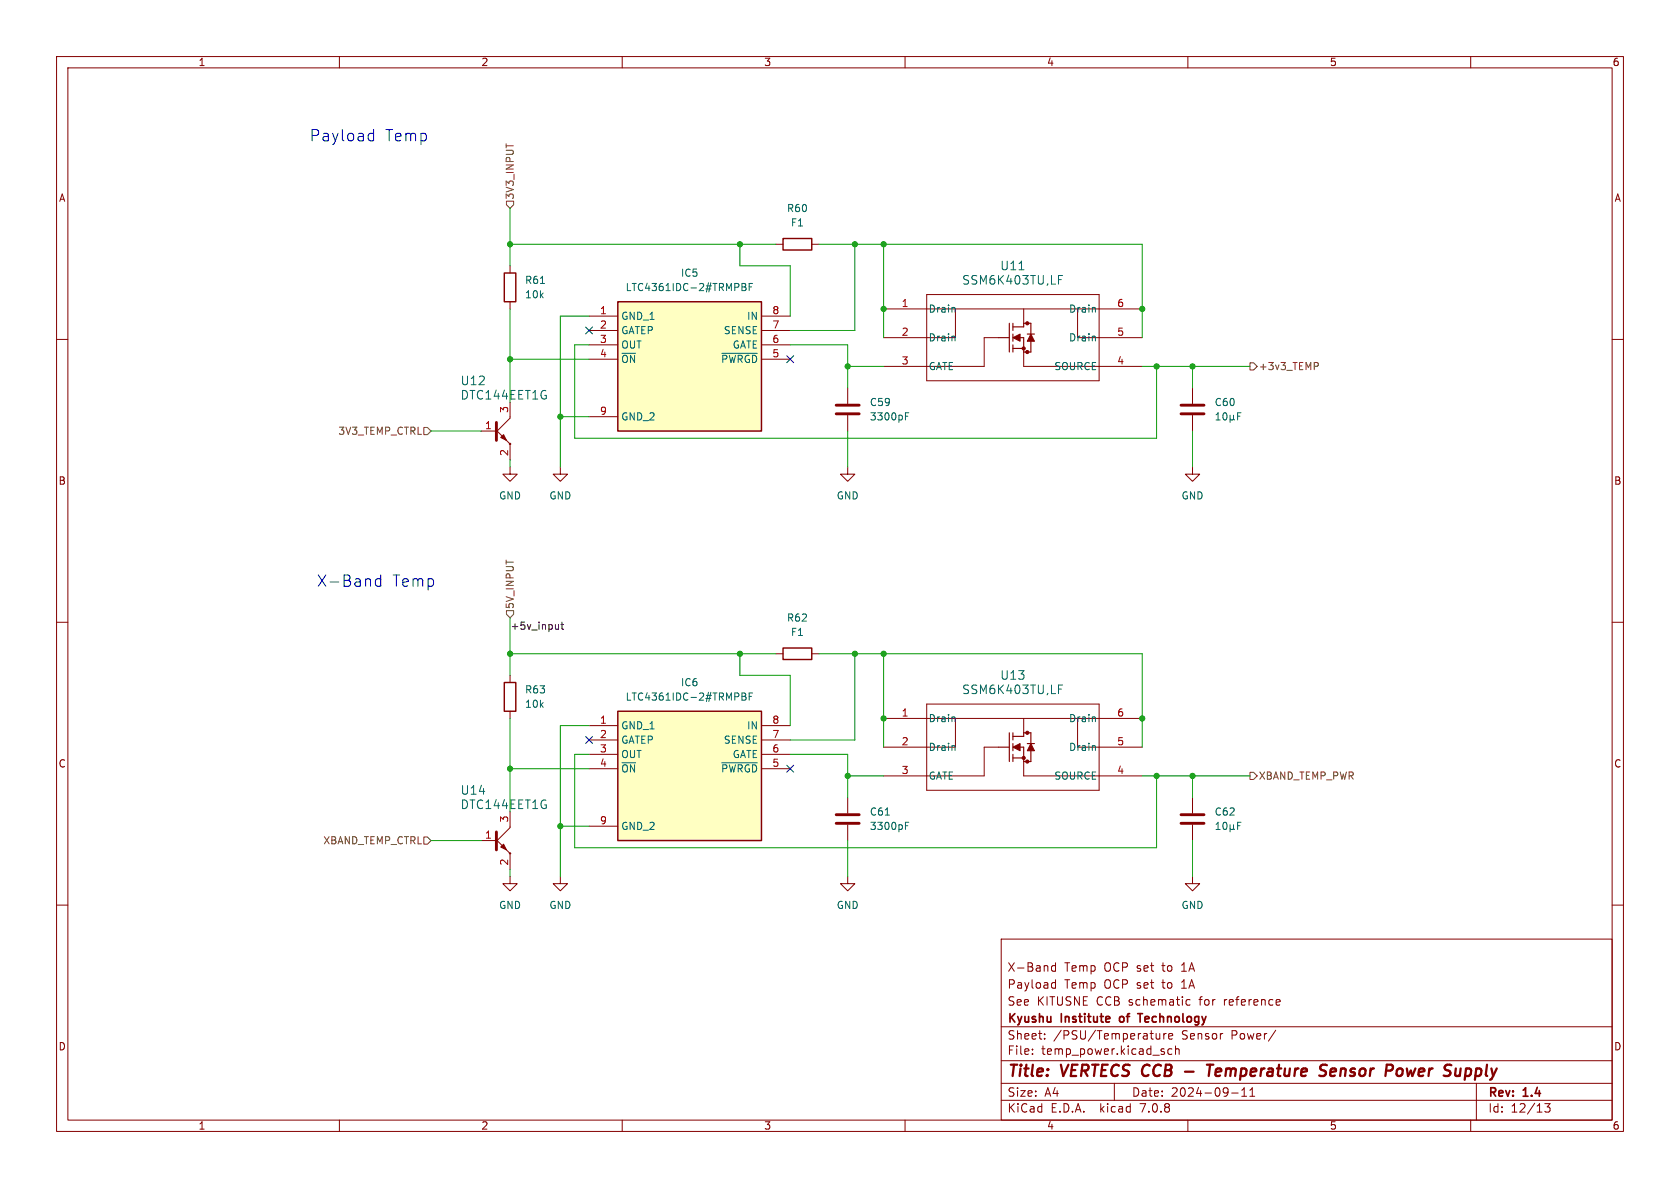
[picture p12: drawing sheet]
<svg xmlns="http://www.w3.org/2000/svg" width="297mm" height="210mm" viewBox="0 0 297 210" stroke-linecap="round" stroke-linejoin="round" font-family="sans-serif">
<g fill="none" stroke="#840000" stroke-width=".18">
<path d="M10 10h277v190h-277zM12 12h273v186h-273zM60 10v2M110 10v2M160 10v2M210 10v2M260 10v2M10 60h2M90.2 47v1.3M90.2 53.3v1.3M104.1 55.9h5.1M104.1 58.4h5.1"/>
<path d="M134.6 55.9h5.1M134.6 58.4h5.1M137.2 43.2h1.2M143.5 43.2h1.3M156.2 54.6h45.7M163.8 52.1h30.5v15.2h-30.5zM168.9 54.6v5.1h-12.7M176.5 59.7h-2.5v5.1h-17.8M181 54.6v2.6M190.5 54.6v5.1h11.4M285 60h2M85.1 76.2h2.5"/>
<path d="M87.6 75.9l2.6 2.6M90.2 71.1v2.8l-2.6 2.6M90.2 78.7v2.6M104.1 61h5.1M104.1 63.5h5.1M104.1 73.7h5.1M134.6 61h5.1M134.6 63.5h5.1M149.9 68.6v2.8M149.9 73.4v2.8M181 62.2v2.6h20.9M210.8 68.6v2.8"/>
<path d="M210.8 73.4v2.8M90.2 82.6v1.2h1.2l-1.2 1.3-1.3-1.3h1.3M99.1 82.6v1.2h1.2l-1.2 1.3-1.3-1.3h1.3M149.9 82.6v1.2h1.2l-1.2 1.3-1.3-1.3h1.3M210.8 82.6v1.2h1.3l-1.3 1.3-1.3-1.3h1.3M10 110h2M90.2 119.4v1.3M137.2 115.6h1.2M143.5 115.6h1.3M285 110h2M90.2 125.7v1.3M104.1 128.3h5.1"/>
<path d="M104.1 130.8h5.1M104.1 133.4h5.1M104.1 135.9h5.1M134.6 128.3h5.1M134.6 130.8h5.1M134.6 133.4h5.1M134.6 135.9h5.1M156.2 127h45.7M163.8 124.5h30.5v15.2h-30.5zM168.9 127v5.1h-12.7M176.5 132.1h-2.5v5.1h-17.8M181 134.6v2.6h20.9"/>
<path d="M181 127v2.5M190.5 127v5.1h11.4M10 160h2M85.1 148.6h2.5M87.6 148.3l2.6 2.6M90.2 154.9v1.3h1.2l-1.2 1.3-1.3-1.3h1.3M90.2 143.5v2.8l-2.6 2.5M90.2 151.1v2.6M99.1 154.9v1.3h1.2l-1.2 1.3-1.3-1.3h1.3M104.1 146.1h5.1M149.9 154.9v1.3h1.2l-1.2 1.3-1.3-1.3h1.3M149.9 141v2.8"/>
<path d="M149.9 145.8v2.8M210.8 154.9v1.3h1.3l-1.3 1.3-1.3-1.3h1.3M210.8 141v2.8M210.8 145.8v2.8M285 160h2M177 166h108v32h-108zM186 174.6h.6M186 173.8h.6M186.6 170.2v1.5M186.6 173.2v1.5M186.6 170.8l-.4-.1-.3 .3v.4l.1 .2h.6M209.7 177.6l.3 .1 .4-.1"/>
<path d="M210.4 176.8l-.4-.1-.3 .1M226.2 176.8l.1 .3-.7 .1M60 198v2M110 198v2M160 198v2M177 194.5h108M177 191.5h108M177 187.5h108M177 181.5h108M182.5 186.3v.1M182.5 185.5v.1M184.7 183.6v.1"/>
<path d="M184.7 182.8v.1M197 191.5v3M204.4 182.7l.1 .9 .3 .1 .2-.1M205 182.7v1M205.7 182.7v1M206.2 182.7l-.3 .1-.2 .2M206.6 183.2l.7-.1-.1-.3-.4-.1-.2 .2 .1 .7h.5M207.2 185.5l-.5-.1-.2 .3v.4l.1 .2h.6M207.8 185.5l.2-.1 .4 .1 .1 .9M207.8 184.9v1.5M210 198v2M217.7 193.2h1.2"/>
<path d="M219.5 193.8h.9M219.5 192.7l.5-.4v1.5M221 193.8h.8M221 192.7l.4-.4v1.5M225.5 182.1l-1.3 2M260 198v2M261 191.5v6.5M273.1 195.1h.9l-.5 .6 .5 .1v.7l-.3 .1h-.4l-.2-.1"/>
<circle cx="90.2" cy="78.5" r=".13"/>
<circle cx="90.2" cy="150.9" r=".13"/>
</g>
<g fill="none" stroke="#840000" stroke-width=".4">
<path d="M209.5 189.4h1.5M213.4 188.2h1.1M213.9 188.2l-.2 2M215.7 188.9l-.6 .1-.2 .9 .2 .3h.4M215.9 189.4l-1 .1M233.6 188.3l.2-.1 .8 .1M233.7 189.2l.4 .1a.49 .49 0 0 1 .3 .5 .49 .49 0 0 1-.4 .4h-.5M235.9 188.9l-.5 .1-.3 .9 .3 .3 .6-.1M236.2 189.4l-1 .1M247.2 189a.5 .5 0 0 1 .8 .3l-.1 .5a.62 .62 0 0 1-.7 .4M259 190.1l.6 .1M259.2 188.9l-.3 2"/>
<path d="M259.8 188.9l-.6 .1"/>
</g>
<path d="M198 179.8v.7M201.1 179.2h.9M201.6 179.2v1.5" fill="none" stroke="#840000" stroke-width=".3"/>
<path d="M89.2 48.3h2v5h-2zM109.2 53.3h25.4v22.9h-25.4zM138.4 42.2h5.1v2h-5.1zM138.4 114.6h5.1v2h-5.1zM89.2 120.7h2v5h-2zM109.2 125.7h25.4v22.9h-25.4z" fill="none" stroke="#840000" stroke-width=".25"/>
<g fill="none" stroke="#840000" stroke-width=".2">
<path d="M176.5 59.7h1.9M178.4 57.2v5M179.1 57.2v1.2M179.1 59.1v1.2M179.1 57.8h1.9v-.6h1.2v1.9M180.3 59.7h.7v2.5h1.2v-1.9M181.6 59.1h1.3M179.1 61v1.2M179.1 61.6h1.9M176.5 132.1h1.9M178.4 129.5v5.1M179.1 129.5v1.3"/>
<path d="M179.1 131.4v1.3M179.1 133.4v1.2M179.1 134h1.9M179.1 130.2h1.9v-.7h1.2v1.9M180.3 132.1h.7v2.5h1.2v-1.9M181.6 131.4h1.3"/>
</g>
<g fill="#840000" stroke="#840000" stroke-width=".18">
<path d="M179.1 132.1l1.2-.7v1.3z"/>
<path d="M182.2 131.4l.7 1.3h-1.3z"/>
<path d="M179.1 59.7l1.2-.6v1.2z"/>
<path d="M182.2 59.1l.7 1.2h-1.3z"/>
<path d="M89 76.8l.5 1.1-1-.6z"/>
<path d="M88.5 149.7l.5-.5 .5 1z"/>
<circle cx="181" cy="134" r=".28"/>
<circle cx="181.6" cy="134.6" r=".28"/>
<circle cx="181.6" cy="129.5" r=".28"/>
<circle cx="181" cy="61.6" r=".28"/>
<circle cx="181.6" cy="62.2" r=".28"/>
<circle cx="181.6" cy="57.2" r=".28"/>
</g>
<g fill="none" stroke="#006464" stroke-width=".18">
<path d="M95.5 50.1h.8M131.2 50.1l.6 .1v.3l-.2 .2M131.2 50.7h.4M131.6 50.7l.3 .3-.1 .3-.6 .1M132.4 50.7h.5M133 50.1h-.6v1.3M168.8 54.4v.8M168.8 59.5v.8M180.2 47.7h.8M187.1 49.4h.5M187.1 48.7h.8M193.6 54.4l.1 .8"/>
<path d="M193.6 59.5l.1 .8M127.6 62.5h6.3M160.1 73.6h.4M160.1 73h.6M215 74.2h.7M215 73.3l.3-.3v1.2M216.3 73.1l.2-.1a.68 .68 0 0 1 .4 .6 .68 .68 0 0 1-.4 .6l-.2-.1-.1-.3zM217.5 74.1l.1 .1h.3l.2-.1M217.5 73.4v1.3M218.1 74.1l.1 .1M218.1 73.4v.7M218.8 73.6h.4"/>
<path d="M219.4 73h-.6v1.2M127.6 134.8h6.3M131.2 122.5l.6 .1v.3l-.2 .2M131.2 123.1h.4M131.6 123.1l.3 .2-.1 .3-.6 .2M132.4 123.1h.5M133 122.5h-.6v1.3M168.8 126.8v.8M168.8 131.9v.8M187.1 121.8h.5M187.1 121.1h.8M193.6 131.9l.1 .8"/>
<path d="M193.6 126.8l.1 .8M156.5 144.1h.7M160.1 146h.4M160.1 145.4h.6M215 145.7l.3-.3v1.2M215 146.6h.7M216.3 145.5l.2-.1a.68 .68 0 0 1 .4 .6 .68 .68 0 0 1-.4 .6l-.2-.1-.1-.4zM217.5 145.8v1.3M217.5 146.4l.1 .2h.3l.2-.2M218.1 145.8v.6M218.1 146.4l.1 .2M218.8 146h.4"/>
<path d="M219.4 145.4h-.6v1.2"/>
</g>
<g fill="#ffffc2" stroke="#ffffc2" stroke-width=".18">
<path d="M109.2 125.7h25.4v22.9h-25.4z"/>
<path d="M109.2 53.3h25.4v22.9h-25.4z"/>
</g>
<path d="M147.8 73.2h4.1M147.8 71.6h4.1M208.8 73.2h4.1M208.8 71.6h4.1M147.8 145.5h4.1M147.8 144h4.1M208.8 145.5h4.1M208.8 144h4.1" fill="none" stroke="#840000" stroke-width=".51"/>
<g fill="#840000" stroke="#840000" stroke-width=".51">
<path d="M87.8 74.7v3.2z"/>
<path d="M87.8 147.1v3.1z"/>
</g>
<path d="M89.5 35.6h1.3v.6l-.6 .6-.7-.6zM74.9 75.6h.7l.6 .6-.6 .6h-.7zM221 64.1h.6l.6 .7-.6 .6h-.6zM232.3 64.1h.5l.3 .2-.2 .4h-.6M89.5 108h1.3v.6l-.6 .6-.7-.6zM221 136.5h.6l.6 .7-.6 .6h-.6zM74.9 148h.7l.6 .6-.6 .6h-.7z" fill="none" stroke="#725600" stroke-width=".18"/>
<path d="M98.7 110.4v.8M98.7 111.1l-.3 .1M99.2 110.4h.4M99.3 110v1.1l.3 .1" fill="none" stroke="#0f0f0f" stroke-width=".18"/>
<path d="M65.5 23.6l.5 .1M66 22.9v2M66 24.8l-.5 .1M67.3 101.6v2M67.3 102.4l-.6-.1-.3 .4v.6l.2 .2 .1 .1 .6-.1" fill="none" stroke="#0000c2" stroke-width=".18"/>
<g fill="none" stroke="#009600" stroke-width=".18">
<path d="M90.2 36.8v10.2M90.2 43.2h47M90.2 54.6v16.5M104.1 55.9h-5v26.7M130.8 43.2v3.8h8.9v8.9M144.8 43.2h57.1v16.5M151.1 43.2v15.2h-11.4M156.2 43.2v16.5M76.2 76.2h8.9M90.2 63.5h13.9M99.1 73.7h5M104.1 61h-2.5v16.5h102.9v-12.7"/>
<path d="M139.7 61h10.2v7.6M149.9 76.2v6.4M149.9 64.8h6.3M201.9 64.8h19.1M210.8 64.8v3.8M210.8 76.2v6.4M90.2 81.3v1.3M90.2 109.2v10.2M90.2 115.6h47M130.8 115.6v3.8h8.9v8.9M144.8 115.6h57.1v16.5M151.1 115.6v15.2h-11.4"/>
<path d="M156.2 115.6v16.5M90.2 127v16.5M90.2 135.9h13.9M104.1 128.3h-5v26.6M104.1 133.4h-2.5v16.5h102.9v-12.7M139.7 133.4h10.2v7.6M149.9 137.2h6.3M201.9 137.2h19.1M210.8 137.2v3.8M76.2 148.6h8.9M90.2 153.7v1.2M99.1 146.1h5"/>
<path d="M149.9 148.6v6.3M210.8 148.6v6.3"/>
</g>
<path d="M103.5 57.8l1.2 1.2M104.7 57.8l-1.2 1.2M139.1 62.9l1.2 1.2M140.3 62.9l-1.2 1.2M103.5 130.2l1.2 1.2M104.7 130.2l-1.2 1.2M139.1 135.3l1.2 1.2M140.3 135.3l-1.2 1.2" fill="none" stroke="#000084" stroke-width=".18"/>
<g fill="#009600" stroke="#009600" stroke-width=".18">
<circle cx="156.2" cy="127" r=".46"/>
<circle cx="149.9" cy="137.2" r=".46"/>
<circle cx="151.1" cy="115.6" r=".46"/>
<circle cx="156.2" cy="115.6" r=".46"/>
<circle cx="130.8" cy="115.6" r=".46"/>
<circle cx="201.9" cy="54.6" r=".46"/>
<circle cx="130.8" cy="43.2" r=".46"/>
<circle cx="156.2" cy="43.2" r=".46"/>
<circle cx="151.1" cy="43.2" r=".46"/>
<circle cx="156.2" cy="54.6" r=".46"/>
<circle cx="90.2" cy="63.5" r=".46"/>
<circle cx="149.9" cy="64.8" r=".46"/>
<circle cx="90.2" cy="43.2" r=".46"/>
<circle cx="90.2" cy="135.9" r=".46"/>
<circle cx="99.1" cy="146.1" r=".46"/>
<circle cx="99.1" cy="73.7" r=".46"/>
<circle cx="90.2" cy="115.6" r=".46"/>
<circle cx="204.5" cy="64.8" r=".46"/>
<circle cx="204.5" cy="137.2" r=".46"/>
<circle cx="201.9" cy="127" r=".46"/>
<circle cx="210.8" cy="137.2" r=".46"/>
<circle cx="210.8" cy="64.8" r=".46"/>
</g>
<g font-size="2.8" fill="#0000c2">
<text x="54.6" y="25.2">Payload</text>
<text x="68" y="25.2">Temp</text>
<text x="55.9" y="103.9">X-Band</text>
<text x="69.3" y="103.9">Temp</text>
</g>
<g font-size="2.8" fill="#840000">
<text x="178" y="190.9">Title:</text>
<text x="187.7" y="190.9">VERTECS CCB</text>
<text x="215.9" y="190.9">Temperature</text>
<text x="236.6" y="190.9">Sensor</text>
<text x="249" y="190.9">Power</text>
<text x="260.2" y="190.9">Supply</text>
</g>
<g font-size="2.1" fill="#006464">
<text x="176.7" y="48">U11</text>
<text x="170" y="50.5">SSM6K403TU,LF</text>
<text x="81.3" y="68.3">U12</text>
<text x="81.3" y="70.8">DTC144EET1G</text>
<text x="170" y="122.9">SSM6K403TU,LF</text>
<text x="176.7" y="120.4">U13</text>
<text x="81.3" y="140.7">U14</text>
<text x="81.3" y="143.2">DTC144EET1G</text>
</g>
<g font-size="2.1" fill="#840000">
<text x="178" y="172">X-Band</text>
<text x="188.2" y="172">Temp</text>
<text x="195.2" y="172">OCP set</text>
<text x="205.8" y="172">to</text>
<text x="209.3" y="172">1A</text>
<text x="178" y="178">See</text>
<text x="178" y="175">Payload</text>
<text x="183.3" y="178">KITUSNE</text>
<text x="188.2" y="175">Temp</text>
<text x="193.9" y="178">CCB schematic</text>
<text x="195.2" y="175">OCP set</text>
<text x="205.8" y="175">to</text>
<text x="209.3" y="175">1A</text>
<text x="212.3" y="178">for</text>
<text x="216.8" y="178">reference</text>
<text x="178" y="184">Sheet:</text>
<text x="178" y="181.2">Kyushu</text>
<text x="186.2" y="184">/PSU/Temperature</text>
<text x="187.7" y="181.2">Institute</text>
<text x="198.6" y="181.2">of</text>
<text x="202.6" y="181.2">Technology</text>
<text x="209" y="184">Sensor</text>
<text x="217.8" y="184">Power/</text>
<text x="178" y="186.7">File:</text>
<text x="184.1" y="186.7">temp_power.kicad_sch</text>
<text x="178" y="196.9">KiCad</text>
<text x="178" y="194.1">Size:</text>
<text x="184.7" y="194.1">A4</text>
<text x="185.7" y="196.9">E.D.A.</text>
<text x="194.6" y="196.9">kicad</text>
<text x="200" y="194.1">Date:</text>
<text x="201.8" y="196.9">7.0.8</text>
<text x="207" y="194.1">2024-09-11</text>
<text x="263" y="194.3">Rev:</text>
<text x="263" y="196.9">Id:</text>
<text x="267.1" y="196.9">12/13</text>
<text x="269.4" y="194.3">1.4</text>
</g>
<g font-size="1.8" fill="#840000">
<text x="35" y="11.9">1</text>
<text x="85" y="11.9">2</text>
<text x="135" y="11.9">3</text>
<text x="185" y="11.9">4</text>
<text x="235" y="11.9">5</text>
<text x="285" y="11.9">6</text>
<text x="10.3" y="35.9">A</text>
<text x="285.3" y="35.9">A</text>
<text x="10.3" y="85.9">B</text>
<text x="285.3" y="85.9">B</text>
<text x="10.3" y="135.9">C</text>
<text x="285.3" y="135.9">C</text>
<text x="10.3" y="185.9">D</text>
<text x="285.3" y="185.9">D</text>
<text x="35" y="199.9">1</text>
<text x="85" y="199.9">2</text>
<text x="135" y="199.9">3</text>
<text x="185" y="199.9">4</text>
<text x="235" y="199.9">5</text>
<text x="285" y="199.9">6</text>
</g>
<g font-size="1.8" fill="#725600">
<text x="91" y="35.4" transform="rotate(-90 91 35.4)">3V3_INPUT</text>
<text x="222.4" y="65.6">+3v3_TEMP</text>
<text x="59.7" y="77.1">3V3_TEMP_CTRL</text>
<text x="91" y="107.8" transform="rotate(-90 91 107.8)">5V_INPUT</text>
<text x="222.4" y="138">XBAND_TEMP_PWR</text>
<text x="57.1" y="149.5">XBAND_TEMP_CTRL</text>
</g>
<g font-size="1.8" fill="#006464">
<text x="139" y="37.7">R60</text>
<text x="139.7" y="40.2">F1</text>
<text x="92.7" y="52.9">10k</text>
<text x="92.7" y="50.4">R61</text>
<text x="110.5" y="51.7">LTC4361IDC-2#TRMPBF</text>
<text x="120.3" y="49.1">IC5</text>
<text x="109.7" y="56.7">GND_1</text>
<text x="109.7" y="59.3">GATEP</text>
<text x="127.9" y="59.3">SENSE</text>
<text x="132" y="56.7">IN</text>
<text x="164.1" y="55.5">Drain</text>
<text x="188.9" y="55.5">Drain</text>
<text x="109.7" y="61.8">OUT</text>
<text x="109.7" y="64.4">~{ON}</text>
<text x="127.4" y="64.4">~{PWRGD}</text>
<text x="129.4" y="61.8">GATE</text>
<text x="164.1" y="60.6">Drain</text>
<text x="164.1" y="65.6">GATE</text>
<text x="186.3" y="65.6">SOURCE</text>
<text x="188.9" y="60.6">Drain</text>
<text x="153.7" y="72">C59</text>
<text x="214.6" y="72">C60</text>
<text x="109.7" y="74.5">GND_2</text>
<text x="153.7" y="74.5">3300pF</text>
<text x="88.1" y="88.5">GND</text>
<text x="97" y="88.5">GND</text>
<text x="147.8" y="88.5">GND</text>
<text x="208.8" y="88.5">GND</text>
<text x="139" y="110.1">R62</text>
<text x="139.7" y="112.6">F1</text>
<text x="92.7" y="125.3">10k</text>
<text x="92.7" y="122.8">R63</text>
<text x="110.5" y="124.1">LTC4361IDC-2#TRMPBF</text>
<text x="120.3" y="121.5">IC6</text>
<text x="109.7" y="129.1">GND_1</text>
<text x="109.7" y="131.7">GATEP</text>
<text x="127.9" y="131.7">SENSE</text>
<text x="132" y="129.1">IN</text>
<text x="164.1" y="127.9">Drain</text>
<text x="188.9" y="127.9">Drain</text>
<text x="109.7" y="134.2">OUT</text>
<text x="109.7" y="136.8">~{ON}</text>
<text x="127.4" y="136.8">~{PWRGD}</text>
<text x="129.4" y="134.2">GATE</text>
<text x="164.1" y="132.9">Drain</text>
<text x="188.9" y="132.9">Drain</text>
<text x="164.1" y="138">GATE</text>
<text x="186.3" y="138">SOURCE</text>
<text x="109.7" y="146.9">GND_2</text>
<text x="153.7" y="144.4">C61</text>
<text x="153.7" y="146.9">3300pF</text>
<text x="214.6" y="144.4">C62</text>
<text x="88.1" y="160.9">GND</text>
<text x="97" y="160.9">GND</text>
<text x="147.8" y="160.9">GND</text>
<text x="208.8" y="160.9">GND</text>
</g>
<g font-size="1.8" fill="#a90000">
<text x="106" y="55.6">1</text>
<text x="106" y="58.2">2</text>
<text x="136.5" y="58.2">7</text>
<text x="136.5" y="55.6">8</text>
<text x="159.3" y="54.4">1</text>
<text x="159.3" y="59.4">2</text>
<text x="197.4" y="59.4">5</text>
<text x="197.4" y="54.4">6</text>
<text x="106" y="60.7">3</text>
<text x="106" y="63.2">4</text>
<text x="136.5" y="63.2">5</text>
<text x="136.5" y="60.7">6</text>
<text x="159.3" y="64.5">3</text>
<text x="197.4" y="64.5">4</text>
<text x="85.7" y="75.9">1</text>
<text x="89.9" y="73.1" transform="rotate(-90 89.9 73.1)">3</text>
<text x="106" y="73.4">9</text>
<text x="89.9" y="80.7" transform="rotate(-90 89.9 80.7)">2</text>
<text x="106" y="128">1</text>
<text x="106" y="130.6">2</text>
<text x="136.5" y="130.6">7</text>
<text x="136.5" y="128">8</text>
<text x="159.3" y="126.7">1</text>
<text x="159.3" y="131.8">2</text>
<text x="197.4" y="131.8">5</text>
<text x="197.4" y="126.7">6</text>
<text x="106" y="133.1">3</text>
<text x="106" y="135.6">4</text>
<text x="136.5" y="135.6">5</text>
<text x="136.5" y="133.1">6</text>
<text x="159.3" y="136.9">3</text>
<text x="197.4" y="136.9">4</text>
<text x="85.7" y="148.3">1</text>
<text x="89.9" y="145.5" transform="rotate(-90 89.9 145.5)">3</text>
<text x="106" y="145.8">9</text>
<text x="89.9" y="153.1" transform="rotate(-90 89.9 153.1)">2</text>
</g>
<text font-size="1.8" fill="#0f0f0f" x="90.2" y="111.4">+5v_input</text>
</svg>
